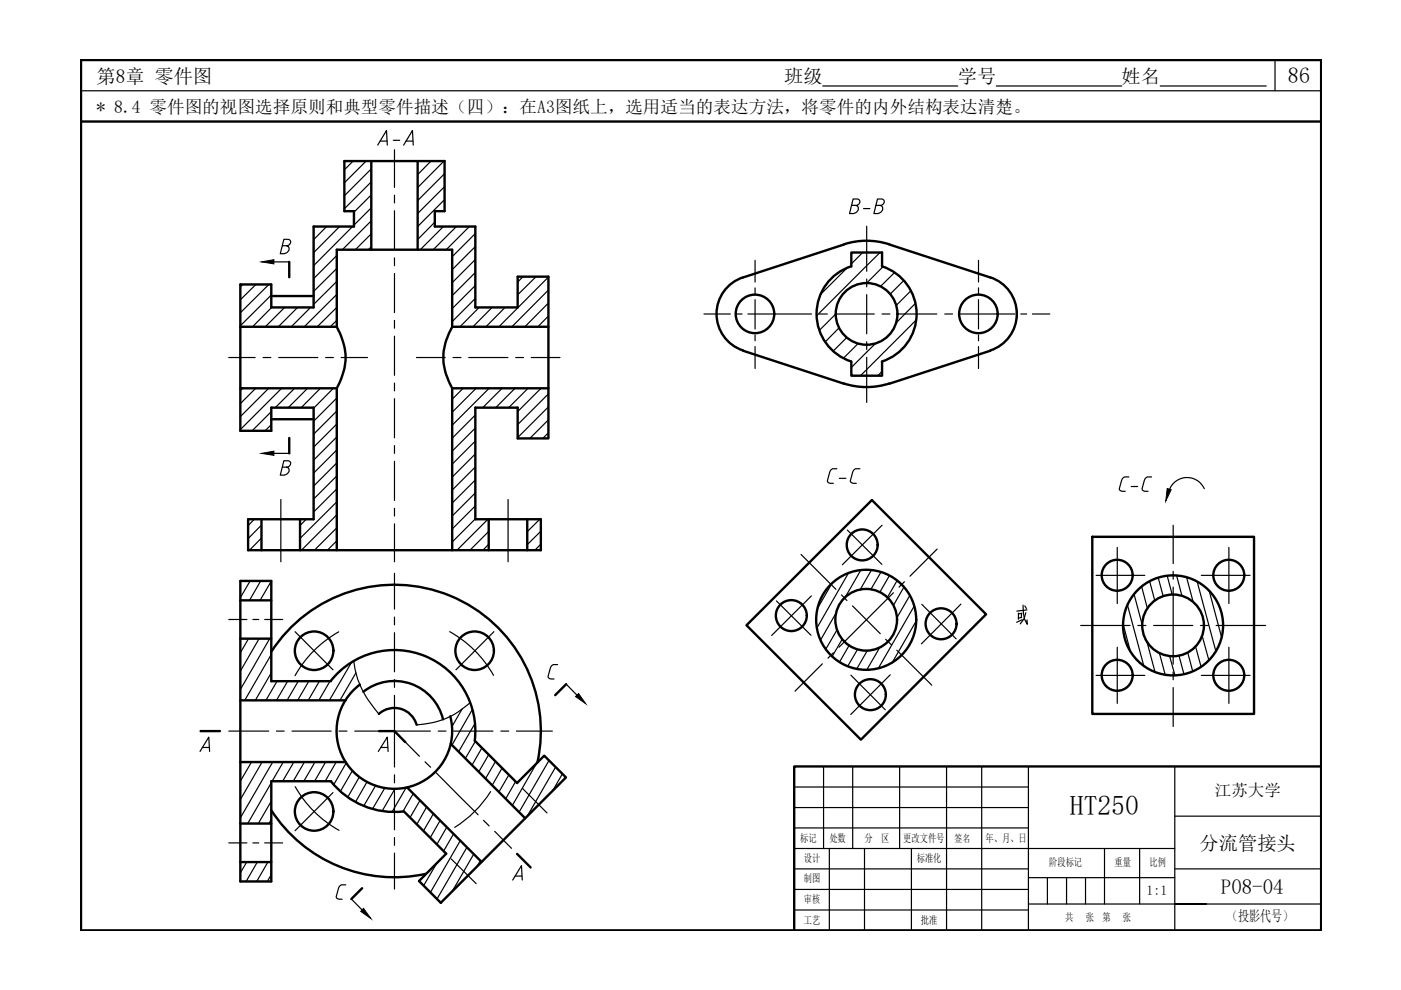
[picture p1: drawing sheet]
<svg xmlns="http://www.w3.org/2000/svg" width="297mm" height="210mm" viewBox="0 0 297 210" stroke-linecap="round" stroke-linejoin="round" font-family="sans-serif">
<!-- layer: 0 -->
<path d="M17.2 12.7h262.9v184.6h-262.9zM17.2 25.8h262.9M280.1 162.5h-111.7v34.8" fill="none" stroke="#000" stroke-width=".51"/>
<g fill="none" stroke="#000" stroke-width=".25">
<path d="M17.2 19.2h262.9M174.4 18.2h28.7M211.2 18.2h26.6M246 18.2h22.5M270.3 12.7v6.5M168.4 179.9h80.7M168.4 175.5h49.6M168.4 171.2h49.6M168.4 166.9h49.6M174.6 162.5v17.4M175.8 179.9v17.4M180.8 162.5v17.4"/>
<path d="M183.3 179.9v17.4M190.7 162.5v17.4M193.2 179.9v17.4M200.7 162.5v34.8M208.1 162.5v34.8M218 162.5v34.8M234.2 179.9v11.8M241.6 179.9v11.8M249.1 173h31M249.1 162.5v34.8M168.4 184.2h49.6M168.4 192.9h49.6"/>
<path d="M168.4 188.6h49.6M218 191.7h62.1M218 186.1h31.1M222.1 186.1v5.6M226.1 186.1v5.6M230.2 186.1v5.6M249.1 184.2h31M255.8 191.7h-6.7h6.7"/>
</g>
<g fill="none" stroke="#000" stroke-width=".51">
<path d="M73 34.1h21.3v10.7h-2.1v3.2h8.6v17.2h9v-6.5h6.5v34.2h-6.5v-6.5h-9v23.7h13.9v6.6h-62.1v-6.6h13.9v-23.7h-9v4.9h-6.5v-31h6.5v4.9h9v-17.2h8.5v-3.2h-2zM78.7 34.1v18.8M88.5 34.1v18.8M61.3 55.5v3.3M157.5 58.8a8.1 8.1 0 0 0-5.6 7.8 8.1 8.1 0 0 0 5.6 7.7M178.9 51.8a15.5 15.5 0 0 1 9.6 0M178.9 51.8l-21.3 7M180.5 56.5a10.6 10.6 0 0 0-7.4 10.1 10.6 10.6 0 0 0 7.4 10M180.5 56.5v-3h6.5v3M187 56.5a10.6 10.6 0 0 1 7.3 10.1 10.6 10.6 0 0 1-7.3 10M188.6 51.8l21.4 7M210 58.8a8.1 8.1 0 0 1 5.6 7.8 8.1 8.1 0 0 1-5.6 7.7"/>
<path d="M51 69.3h20.4M57.5 62.8h9M71.4 69.3a12.2 12.2 0 0 1 0 13M71.4 69.3v-16.4h24.5v16.4M95.9 69.3a12.2 12.2 0 0 0 0 13M95.9 69.3h20.4M157.6 74.4l21.3 7M180.5 76.7v3h6.5v-3M210 74.4l-21.4 7M51 82.3h20.4M57.5 88.9h9M61.3 92.9v3.2"/>
<path d="M71.4 82.3v34.4M95.9 82.3v34.4M95.9 82.3h20.4M178.9 81.3a15.5 15.5 0 0 0 9.6 0M55.4 110.1v6.6M63.6 110.1v6.6M103.6 110.1v6.6M111.8 110.1v6.6M231.6 113.8h34.3v37.6h-34.3zM51 135.4h6.5M51 127.3h6.5M57.5 138.3a31.1 31.1 0 0 1 38-12 31.1 31.1 0 0 1 18.4 35.3"/>
<path d="M158.3 132.6l26.6-26.6 24.2 24.2-26.6 26.6zM42.5 155h4.1M51 148.5h22.3M70.1 144.4a17.2 17.2 0 0 1 20.1-5.3 17.2 17.2 0 0 1 10.5 17.9M70.2 144.4h-12.7v-21.2h-6.5v63.7h6.5v-21.3h12.7M76.3 145.2a12.3 12.3 0 0 0 3.3 21.4 12.3 12.3 0 0 0 15.9-14.7M77 146.7a10.6 10.6 0 0 1 16.9 5.8M80.3 151.4a4.9 4.9 0 0 1 8 2.3M80.4 155h3.2l2.3 2.3M95.6 157.7l15.8 15.8M100.7 157l8.9 9 5.8-5.8 4.6 4.6-26.5 26.6-4.7-4.6 5.8-5.8-9-9a17.2 17.2 0 0 1-15.5-6.4M120 145.1l-2.3 2.3"/>
<path d="M51 174.6h6.5M51 161.6h22.3M57.5 171.7a31.1 31.1 0 0 0 32.8 13.6M86.3 167l15.8 15.7M51 182.8h6.5M76.8 188.3l-2.3 2.3M109.6 181l2.9 2.9"/>
<circle cx="160.1" cy="66.6" r="4.1"/>
<circle cx="183.7" cy="66.6" r="6.5"/>
<circle cx="207.4" cy="66.6" r="4.1"/>
<circle cx="182.8" cy="115.5" r="3.3"/>
<circle cx="66.6" cy="138" r="4.1"/>
<circle cx="100.6" cy="138" r="4.1"/>
<circle cx="167.8" cy="130.5" r="3.3"/>
<circle cx="183.6" cy="131.4" r="10.6"/>
<circle cx="183.6" cy="131.4" r="6.5"/>
<circle cx="199.5" cy="132.3" r="3.3"/>
<circle cx="236.9" cy="122" r="3.3"/>
<circle cx="248.7" cy="132.6" r="10.6"/>
<circle cx="248.7" cy="132.6" r="6.5"/>
<circle cx="260.5" cy="122" r="3.3"/>
<circle cx="184.5" cy="147.3" r="3.3"/>
<circle cx="236.9" cy="143.2" r="3.3"/>
<circle cx="260.5" cy="143.2" r="3.3"/>
<circle cx="66.6" cy="172" r="4.1"/>
</g>
<g fill="none" stroke="#000" stroke-width=".25">
<path d="M74.9 34.1l-1.9 1.9M77.6 34.1l-4.6 4.7M78.7 35.8l-5.7 5.7M78.7 38.6l-5.7 5.7M91.4 34.1l-2.9 2.9M94.1 34.1l-5.6 5.7M94.3 36.8l-5.8 5.7M94.3 39.6l-5.8 5.7M58.1 55.5h3.2M59.9 52.1h1a.69 .69 0 0 0 .7-.6 .69 .69 0 0 0-.5-.8h-.9l-.8 3.1a1.66 1.66 0 0 0 1.9-.8v-.5l-.5-.4M66.5 48v.1M69.2 48l-2.7 2.8"/>
<path d="M71.4 54.2l-4.9 4.9M71.4 56.9l-4.9 4.9M71.4 59.7l-4.9 4.8M72 48l-5.5 5.6M74.7 48l-8.2 8.3M78.7 41.3l-3.7 3.7M78.7 44.1l-3.7 3.6M78.7 46.8l-6.1 6.1M78.7 49.6l-3.4 3.3M78.7 52.3l-.6 .6M92.2 47.1l-3.7 3.7M94 48l-4.9 4.9"/>
<path d="M94.3 42.3l-5.8 5.7M96.8 48l-5 4.9M99.5 48l-4.9 4.9M100.8 49.5l-4.9 4.9M100.8 52.3l-4.9 4.9M100.8 55l-4.9 4.9M100.8 57.8l-4.9 4.9M110.9 58.7l-1.1 1.1M113.7 58.7l-3.9 3.8M116.3 58.7l-10.5 10.6M179.6 56.8l-5.6 5.6M182.9 53.5l-2.4 2.5"/>
<path d="M186.6 53.5l-13.4 13.5M187.2 56.5l-3.5 3.6M189.7 57.8l-3 2.9M191.6 59.5l-2.8 2.8M51.5 60.3l-.5 .5M54.3 60.3l-3.3 3.3M57 60.3l-6 6M57.5 62.6l-6.5 6.5M57.6 65.2l-4.1 4.1M60.4 65.2l-4.2 4.1M63.1 65.2l-4.1 4.1M65.9 65.2l-4.1 4.1"/>
<path d="M71.4 62.4l-6.9 6.9M71.4 65.2l-4.1 4.1M71.4 67.9l-1.4 1.4M100.8 60.5l-4.9 4.9M100.8 63.3l-4.9 4.9M101.6 65.2l-4.1 4.1M104.3 65.2l-4 4.1M107.1 65.2l-4.1 4.1M116.3 61.5l-7.8 7.8M116.3 64.2l-5 5.1M116.3 67l-2.3 2.3M177.2 66.5l-3.5 3.5"/>
<path d="M177.9 69.5l-3 3M179.5 71.6l-2.9 2.9M181.9 72.8l-3.1 3.2M185.6 72.9l-5.1 5M187 78.7l-.9 1M193.2 61.6l-3.2 3.2M194.1 64.3l-4 4.1M194.3 67.8l-11.9 11.9M51.5 82.3l-.5 .5M54.2 82.3l-3.2 3.3M57 82.3l-6 6M57.5 87.3l-4 4"/>
<path d="M57.5 90l-1.3 1.3M58.1 96.1h3.2M59.7 82.3l-8.7 8.8M59.9 99h1a.69 .69 0 0 0 .7-.6 .69 .69 0 0 0-.5-.7h-.9l-.8 3a1.66 1.66 0 0 0 1.9-.7v-.5l-.5-.5M62.5 82.3l-4.1 4.1M65.2 82.3l-4.1 4.1M67.9 82.3l-4 4.1M70.7 82.3l-4.2 4.3M71.4 84.4l-4.9 4.9M71.4 87.2l-4.9 4.9M71.4 89.9l-4.9 4.9M71.4 92.7l-4.9 4.9"/>
<path d="M71.4 95.4l-4.9 4.9M71.4 98.2l-4.9 4.9M98.2 82.3l-2.3 2.4M100.8 88l-4.9 4.9M100.8 90.7l-4.9 5M100.8 93.5l-4.9 4.9M100.8 96.3l-4.9 4.9M100.8 99l-4.9 4.9M101 82.3l-5.1 5.1M103.7 82.3l-7.8 7.9M106.5 82.3l-4.2 4.1M109.2 82.3l-4.1 4.1"/>
<path d="M112 82.3l-4.1 4.1M114.7 82.3l-4.9 5M116.3 83.5l-6.5 6.5M116.3 86.3l-6.5 6.5M116.3 89l-4 3.9M116.3 91.8l-1.2 1.1M53.9 110.1l-1.3 1.3M55.4 111.3l-2.8 2.9M55.4 114.1l-2.5 2.6M64.9 110.1l-1.3 1.3M71.4 100.9l-4.9 4.9M71.4 103.7l-4.9 4.9"/>
<path d="M71.4 106.4l-7.8 7.8M71.4 109.2l-7.5 7.5M71.4 111.9l-4.7 4.8M71.4 114.7l-2 2M100.8 101.8l-4.9 4.9M100.8 104.5l-4.9 4.9M100.8 107.3l-4.9 4.9M100.8 110l-4.9 4.9M103.4 110.1l-6.5 6.6M103.6 112.7l-4 4M103.6 115.4l-1.2 1.3M114.5 110.1l-2.7 2.6"/>
<path d="M114.7 112.6l-2.9 2.9M114.7 115.4l-1.3 1.3M255.3 103.6a4 4 0 0 0-4.2-2.3 4 4 0 0 0-3.4 3.4M52.7 135.4l-1.7 3M53 123.2l-2 3.5M54.9 135.4l-3.9 6.9M55.3 123.2l-2.4 4.1M57.2 135.4l-6.2 10.8M57.5 123.2l-2.4 4.1M57.5 127.1l-.1 .2M57.5 138.8l-5.6 9.7M62.6 133.9l8 8.1"/>
<path d="M71.8 134a24.1 24.1 0 0 0-9.2 9.3M95.3 133.9a24.1 24.1 0 0 1 9.3 9.3M104.7 133.9l-8 8.1M176.4 123.7l-3.1 5.3M177.3 129.9l-3.3 5.8M177.5 133.5l-2.4 4.2M178.6 135.5l-2.2 3.7M179.9 121.5l-6.7 11.6M180 136.8l-2 3.6M181.8 137.7l-2.1 3.6M182.5 120.8l-3.4 5.9M183.9 138l-2.3 3.8"/>
<path d="M184.8 120.8l-2.4 4.2M186.5 137.3l-2.7 4.8M186.8 121.3l-2.2 3.7M188.6 122l-2.1 3.5M190.2 123l-2 3.6M191.7 124.4l-2.3 3.9M192.9 126.2l-2.7 4.7M193.9 128.4l-7.7 13.3M194.3 131.6l-5.2 8.9M215.9 130v1.3M216.6 130.1l-.7 .1M216.6 130l-.1 .9"/>
<path d="M216.6 130.9l-.7 .1M216.7 131.4l-1.2 .5M216.9 128.3l.1 1.8 .2 1.2 .6 1.1-.1-1M217.3 128.5l.3 .5M217.5 129.9l-.4 1.3-.8 1.1M217.7 129.3l-2.1 .3M238.1 132.3l1.6 5.9M239 128.3l3.5 12.9M240.4 126l1.8 6.5M242 124.4l1.3 4.6M243.1 136l1.8 6.5M243.7 123.2l1.1 4.2"/>
<path d="M245.6 122.5l1 3.9M245.8 138.5l1.2 4.6M247.5 122.1l1 4M248 139.1l1.1 4.1M249.5 122l1.1 4.4M250 139l1 3.9M251.6 122.4l1.4 5.2M251.8 138.4l1.1 4M253.5 137.1l1.2 4.3M253.8 123.3l4 14.8M254.9 134.8l1.4 5.2M256.4 125.2l2.6 10"/>
<path d="M42.4 159.3l1.9-3 .1 3M42.9 158.5h1.5M57.5 142.6l-3.4 5.9M58.7 144.4l-2.3 4.1M61 144.4l-2.4 4.1M63.2 144.4l-2.3 4.1M65.5 144.4l-2.4 4.1M67.7 144.4l-2.4 4.1M70 144.4l-2.4 4.1M74.5 140.6l-4.7 7.9M75 140.2a20 20 0 0 0 5.3 11.2M75.5 142.6l-3.4 5.9"/>
<path d="M76.3 145.1l-.1 .2M80.2 159.3l1.9-3 .2 3M80.7 158.5h1.5M98 150.3l-2.2 3.7M99.7 149a17.4 17.4 0 0 1-11.4 4.7M100.1 150.4l-4.3 7.6M100.7 153.4l-3.5 6M100.8 157.2l-2.1 3.6M102.2 158.6l-2.1 3.6M118.2 140.9h-.9l-.4 .4-.7 2.2 .3 .4 1 .1M120 145.1l2.3 2.3M51.1 161.6l-.1 .1"/>
<path d="M53.3 161.6l-2.3 4M55.6 161.6l-4.6 7.9M57.5 166l-5 8.6M57.5 169.9l-2.7 4.7M57.5 173.8l-.5 .8M57.8 161.6l-6.8 11.8M60.1 161.6l-2.4 4M62.3 161.6l-2.4 4M62.6 166.8a24.1 24.1 0 0 0 9.3 9.3M64.5 161.6l-2.3 4M66.8 161.6l-2.4 4M69 161.6l-2.3 4"/>
<path d="M70.6 168l-8 8.1M71.3 161.6l-2.4 4M73.4 161.8l-2.6 4.6M74.7 163.4l-2.5 4.4M76.2 164.7l-2.5 4.3M77.8 165.8l-2.4 4.2M79.6 166.6l-2.5 4.3M81.6 167.1l-2.6 4.4M83.7 167.3l-2.7 4.7M86.1 167l-3 5.2M87.6 168.3l-2.2 3.8M89.1 169.7l-2.2 3.6"/>
<path d="M90.5 171.1l-2.1 3.7M91.9 172.5l-2.1 3.7M93.3 173.9l-2.1 3.7M94.7 175.4l-2.1 3.7M96.2 176.8l-2.1 3.7M97.6 178.2l-6.3 11M99 179.6l-6.3 11M103.6 160l-2.1 3.6M104 167.8a24.1 24.1 0 0 1-7.6 7.6M105.1 161.4l-2.2 3.7M106.5 162.8l-2.2 3.7M107.9 164.3l-2.1 3.6"/>
<path d="M109.3 165.7l-2.1 3.7M110.8 167.2l5.2 5.2M113.8 161.8l-5.2 9M116.4 161.2l-6.3 11M117.8 162.6l-6 10.4M119.2 164.1l-2.1 3.7M52.3 182.8l-1.3 2.3M54.6 182.8l-2.4 4.1M56.8 182.8l-2.4 4.1M57.5 185.4l-.8 1.5M73.3 187.6h-.9l-.4 .3-.7 2.2 .3 .5 .9 .1M74.5 190.6l2.3 2.3"/>
<path d="M92.6 183.1l-2.8 4.7M95.7 182.1l5.3 5.3M100.4 181.1l-4.5 7.9M101.8 182.5l-.6 1.2M108.7 186.6l1.9-3.1 .1 3.1M109.2 185.7h1.4"/>
</g>
<g fill="none" stroke="#000" stroke-width=".25">
<path d="M83.6 31.7v8M83.6 41.4v1.6M83.6 44.7v8.3M83.6 54.7v1.6M83.6 58v8.3M160.1 55.2v4.6M183.8 47.9v9.6M183.8 59.2v1.6M207.5 55.2v4.6M48.5 75.8h5.6M55.8 75.8h1.6M59.1 75.8h8.3"/>
<path d="M69 75.8h1.7M72.3 75.8h5.6M83.6 67.9v1.7M83.6 71.3v8.3M88.3 75.8h6.1M96 75.8h1.7M99.4 75.8h8.3M109.3 75.8h1.7M112.6 75.8h6.1M149.3 66.6h5.5M156.1 66.6h1.2M158.6 66.6h13.5"/>
<path d="M160.1 61v1.3M160.1 63.5v6.3M160.1 71v1.2M160.1 73.5v4.6M173.7 66.6h1.7M177.1 66.6h8.3M183.8 62.5v8.3M183.8 72.5v1.6M183.8 75.8v9.5M187 66.6h1.7M190.3 66.6h8.3M200.3 66.6h1.7"/>
<path d="M203.6 66.6h11.6M207.5 61v1.3M207.5 63.5v6.3M207.5 71v1.2M207.5 73.5v4.6M216.4 66.6h1.3M218.9 66.6h3.7M83.6 81.2v1.7M83.6 84.5v8.3M83.6 94.5v1.6M83.6 97.8v8.3M59.5 105.9v13.2"/>
<path d="M83.6 107.8v1.6M83.6 111.1v8M107.7 105.9v13.2M169.8 117.5l7.4 7.5M179.6 112.4l7.4 7.3M187 111.4l-8.4 8.3M198.7 116.4l-5.8 5.8M236.9 116.1v11.9M248.7 111.4v8.1M260.5 116.1v11.9M48.5 131.3h3.9M53.6 131.3h1.2"/>
<path d="M56.1 131.3h3.8M83.6 121.6v7.5M83.6 130.8v1.7M83.6 134.1v8.3M164.6 127.4l7.3 7.3M172 126.4l-8.4 8.3M176.7 138.4l-1.2 1.2M178.4 126.1l1.2 1.2M180.7 128.5l5.9 5.9M187.8 135.5l1.2 1.2M189.4 125.7l-11.5 11.5M190.1 137.9l7.5 7.4"/>
<path d="M191.8 123.3l-1.2 1.2M195.4 128.1l7.3 7.4M203.7 128.1l-8.3 8.4M229.1 132.6h10.5M232.4 122h10.3M236.9 137.2v11.9M241.2 132.6h1.7M244.6 132.6h8.3M248.7 124.5v16.3M248.7 121.1v1.7M254.5 132.6h1.7M254.7 122h10.3"/>
<path d="M257.8 132.6h10.5M260.5 137.2v11.9M48.5 155h8.5M58.6 155h1.7M61.9 155h8.3M71.9 155h1.7M75.2 155h16.1M83.6 147.4v15.2M83.6 144.1v1.6M83.6 155l5.3 5.3M92.9 155h1.7M96.2 155h8.3"/>
<path d="M106.2 155h1.7M109.5 155h7.6M174.4 140.7l-5.8 5.8M180.4 143.2l7.3 7.3M188.8 143.1l-8.4 8.4M232.4 143.2h10.3M248.7 142.5v1.6M248.7 145.8v8.2M254.7 143.2h10.3M48.5 178.7h3.9M53.6 178.7h1.2M56.1 178.7h3.8"/>
<path d="M83.6 164.3v1.7M83.6 167.6v8.3M83.6 177.6v1.6M90.1 161.5l1.2 1.2M92.5 163.9l8.9 8.8M102.5 173.9l1.2 1.2M104.9 176.3l3.5 3.6M83.6 180.9v7.6"/>
</g>
<path d="M215.5 65.4v2.4" fill="none" stroke="#000" stroke-width=".25"/>
<path d="M55.4 55.5l2.7-.4v.9zM55.4 96.1l2.7-.4v.8zM247.5 103.6l.8 .2-1.1 2.4zM122 147.7l.7-.6 1.5 2.1zM77.1 192.6l1.5 2.2-2.1-1.6z" fill="#000" stroke="#000" stroke-width=".21"/>
<g font-size="6.6">
<text x="79" y="32.1">A-A</text>
<text x="179.2" y="46.6">B-B</text>
<text x="174.6" y="103.7">C-C</text>
<text x="236.4" y="105.5">C-C</text>
</g>
<text font-size="5.8" x="226.9" y="172.9">HT250</text>
<text font-size="4.7" x="273.1" y="17.6">86</text>
<text font-size="4.4" x="258.9" y="189.6">P08-04</text>
<g font-size="4.1">
<text x="20.5" y="17.6">第8章 零件图</text>
<text x="166.3" y="17.6">班级</text>
<text x="203.1" y="17.6">学号</text>
<text x="237.8" y="17.6">姓名</text>
<text x="254.3" y="180.2">分流管接头</text>
</g>
<text font-size="3.7" x="20.5" y="23.9">* 8.4 零件图的视图选择原则和典型零件描述（四）：在A3图纸上，选用适当的表达方法，将零件的内外结构表达清楚。</text>
<text font-size="3.5" x="257.6" y="168.8">江苏大学</text>
<text font-size="3.1" x="260.2" y="195.2">（投影代号）</text>
<text font-size="2.9" x="243.1" y="189.8">1:1</text>
<g font-size="2.3">
<text x="169.7" y="178.4">标记</text>
<text x="175.8" y="178.4">处数</text>
<text x="183.3" y="178.4">分</text>
<text x="186.8" y="178.4">区</text>
<text x="191.5" y="178.4">更改文件号</text>
<text x="208.9" y="178.4">年、月、日</text>
<text x="170.4" y="182.8">设计</text>
<text x="194.4" y="182.8">标准化</text>
<text x="222.4" y="183.6">阶段标记</text>
<text x="236.3" y="183.6">重量</text>
<text x="243.7" y="183.6">比例</text>
<text x="170.4" y="191.5">审核</text>
<text x="170.4" y="187.1">制图</text>
<text x="170.4" y="195.8">工艺</text>
<text x="195.2" y="195.8">批准</text>
<text x="225.8" y="195.2">共</text>
<text x="230.2" y="195.2">张</text>
<text x="233.7" y="195.2">第</text>
<text x="238.1" y="195.2">张</text>
</g>
<text font-size="2.2" x="202.4" y="178.4">签名</text>
</svg>
